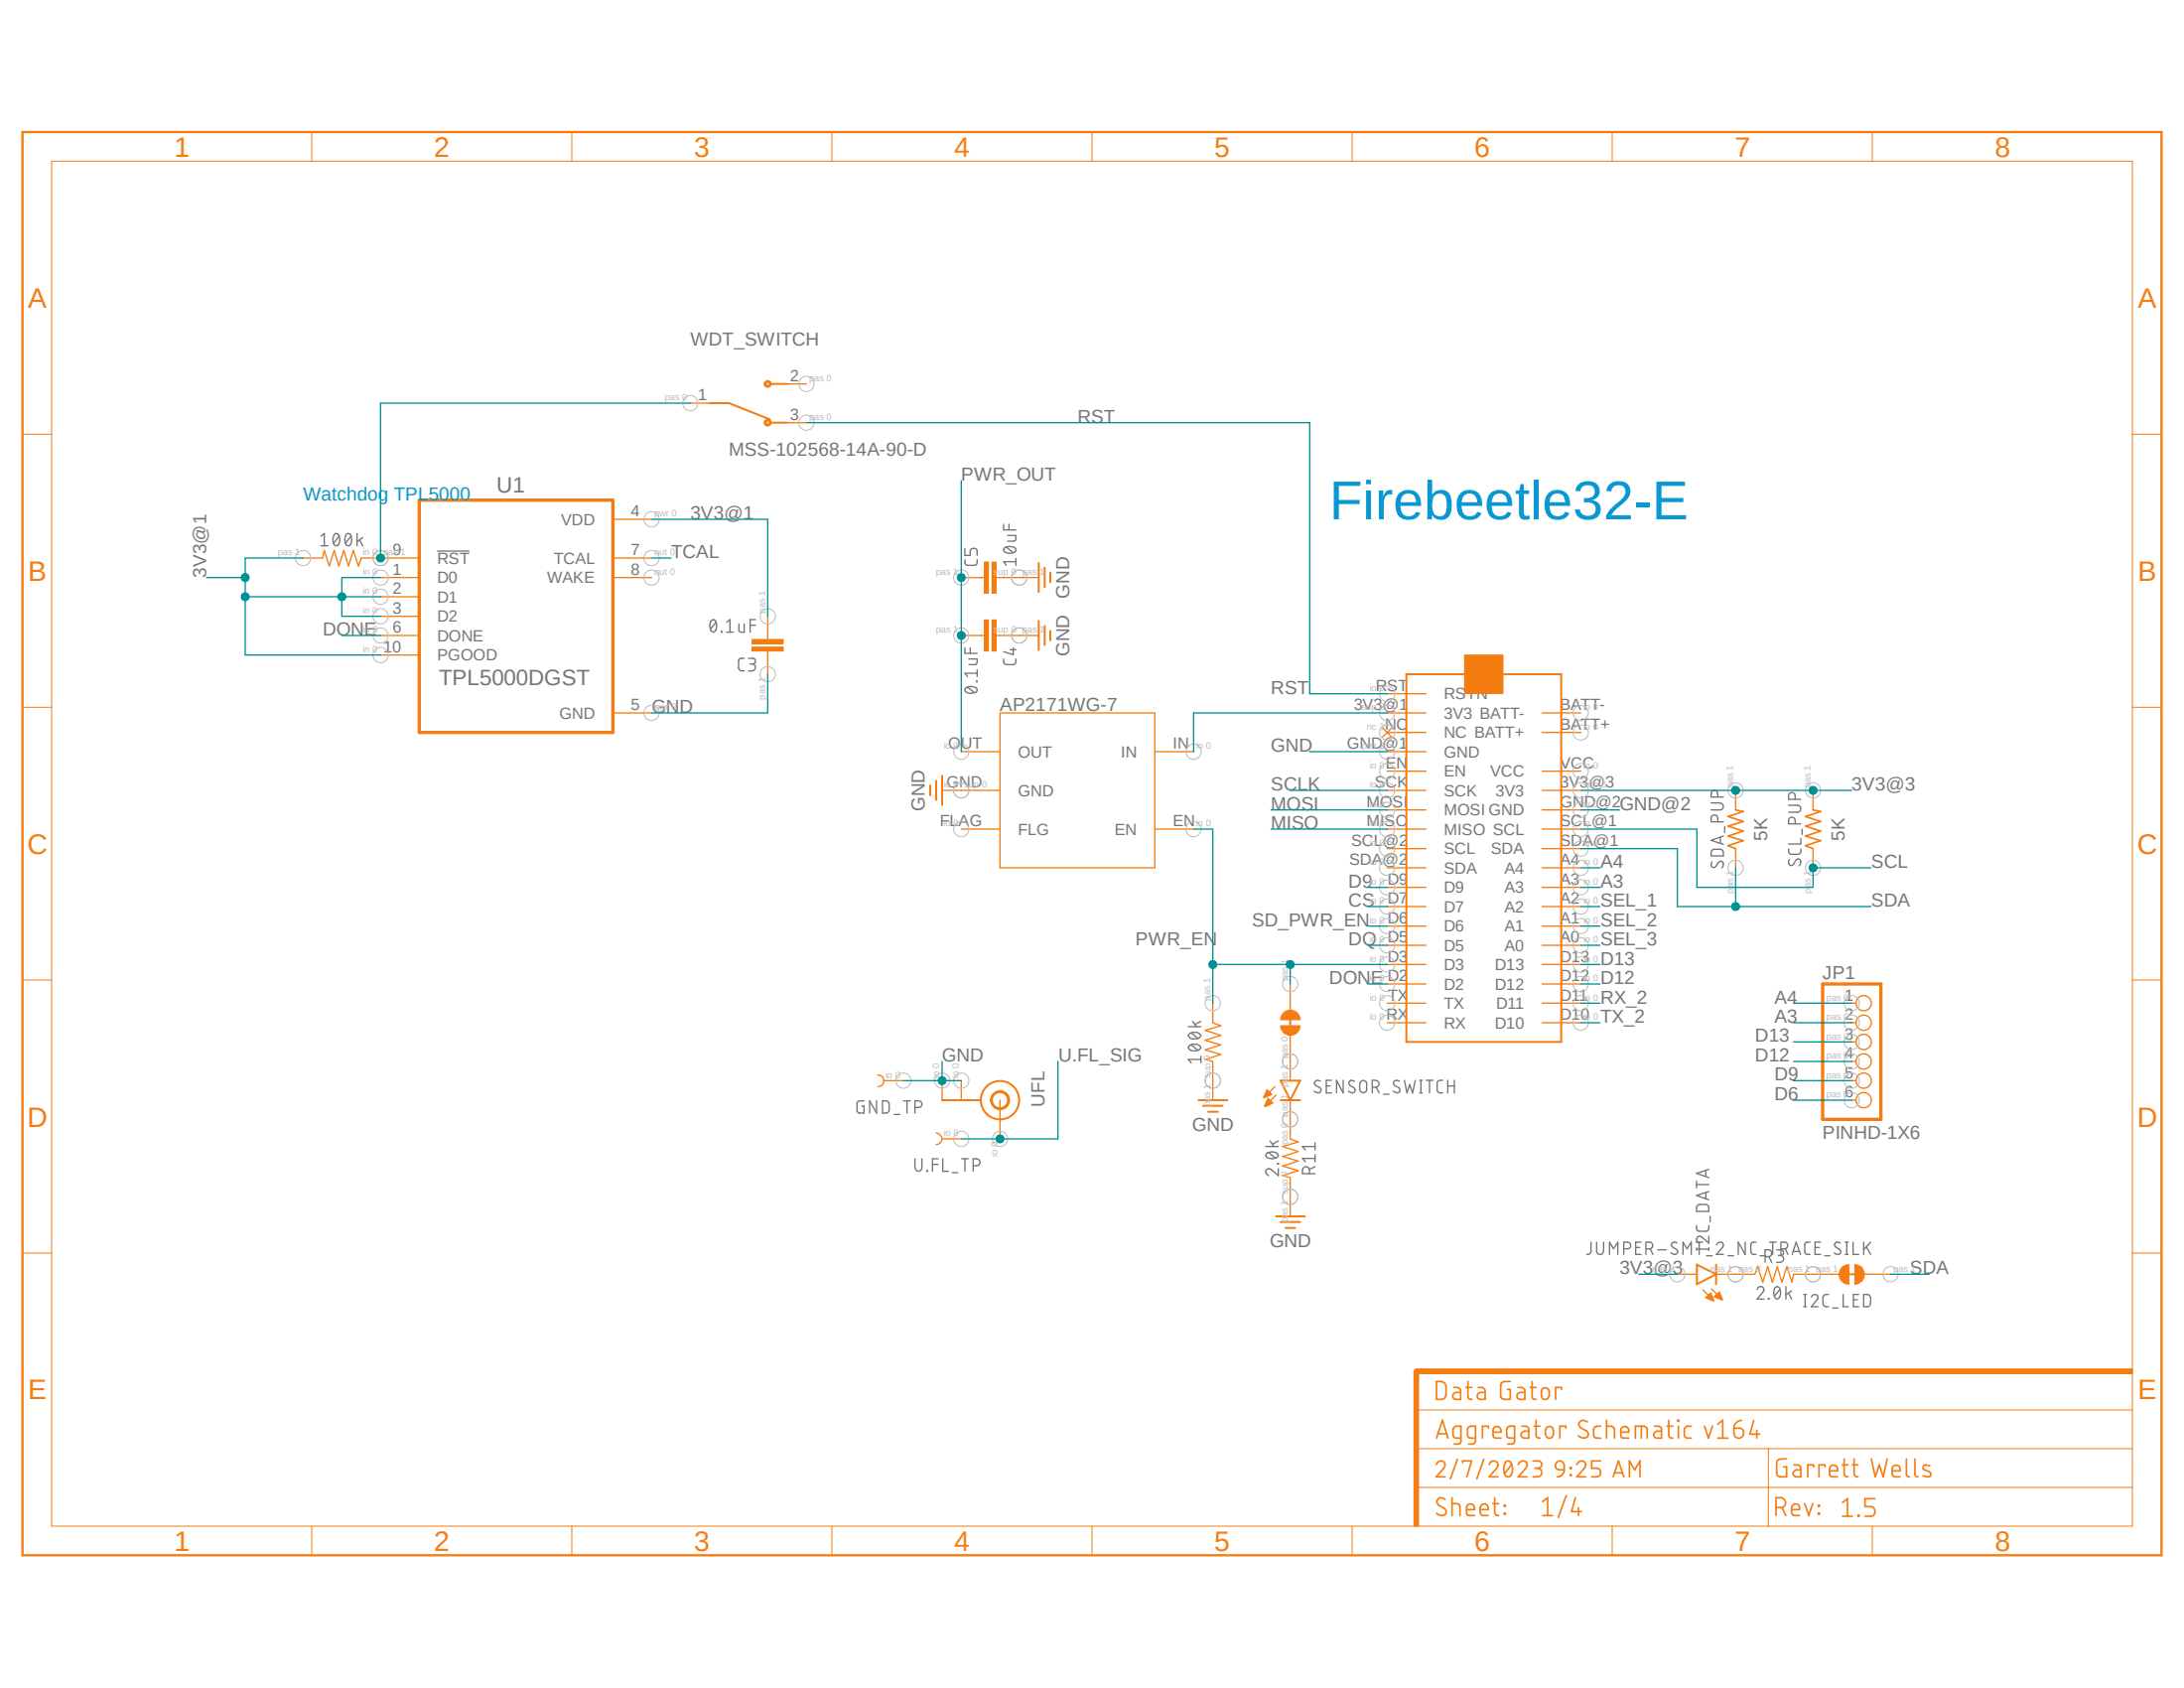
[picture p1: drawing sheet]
<svg xmlns="http://www.w3.org/2000/svg" width="279mm" height="216mm" viewBox="0 0 279 216" stroke-linecap="round" stroke-linejoin="round" font-family="sans-serif">
<path d="M2.5 16.6l274.4 182.7M276.9 16.6l-274.4 182.7" fill="none" stroke="#fff" stroke-width=".13"/>
<g fill="none" stroke="#757575" stroke-width=".17">
<path d="M41.1 68.6l.4-.4v1.6M41.1 69.8h.9M42.8 68.3l.2-.1a.65 .65 0 0 1 .5 .8 .56 .56 0 0 1-.7 .8 1.21 1.21 0 0 1 0-1.5zM43.4 68.6l-.7 .9M44.4 68.3l.1-.1a.65 .65 0 0 1 .5 .8 .56 .56 0 0 1-.6 .8 1.21 1.21 0 0 1 0-1.5zM44.9 68.6l-.7 .9M45.7 68.2v1.6M46 69.1l.4 .7M46.4 68.7l-.7 .6M55.9 70.5h4.2M91.1 79.3l.2-.1a.98 .98 0 0 1 0 1.7 .98 .98 0 0 1-.2-1.6zM91.6 79.6l-.7 .9"/>
<path d="M93 79.6l.4-.4v1.7M94.5 79.8v.9l.3 .2h.4v-1.1M96 80h.6M96.6 79.2h-.6v1.7M123.4 71.6l.1 .5 .3 .2h1l.2-.2v-.5M123.4 70.1v.9h.7v-.5a.46 .46 0 0 1 .5-.4 .46 .46 0 0 1 .4 .4v.5M128.4 67.1v.7h1.6M128.4 70.1a1.21 1.21 0 0 1 1.5 0l.1 .2a.65 .65 0 0 1-.8 .5 .56 .56 0 0 1-.8-.7zM128.7 70l.9 .7M128.9 68.5h1.1v.5l-.2 .2h-.9M129.1 67.1v.7M130 71.8h-1.6l.3 .5"/>
<path d="M130 71.4v.9M92.3 80.8l.1 .1zM93 80.9h.8M95.2 84.2h-.5l-.2 .3v1.1l.4 .2h.3M95.8 84.2h.7a.37 .37 0 0 1 .1 .4 .37 .37 0 0 1-.3 .3h-.3M96.2 84.9a.45 .45 0 0 1 .4 .5 .45 .45 0 0 1-.4 .4h-.4M123.4 82.8v.8h1.6M123.5 88.1a1.21 1.21 0 0 1 1.5 0v.1a.65 .65 0 0 1-.8 .5 .56 .56 0 0 1-.7-.6zM123.8 87.9l.9 .7M124 84.3h1v.4l-.1 .3h-.9M124.1 82.8v.8M124.9 87.1l.1 .1z"/>
<path d="M125 85.7v.8M125 86.1h-1.6l.4 .4M128.4 84.3v.5l.3 .2h1.1l.1-.2 .1-.5M129.2 83.1h.8M129.6 82.8v.9l-1.2-.3M218.9 102.7h1.1a.45 .45 0 0 1 .5 .4 .45 .45 0 0 1-.5 .5h-1.1M219 110.2a.38 .38 0 0 0 0 .6 .38 .38 0 0 0 .5 0l.3-.5a.34 .34 0 0 1 .4-.1 .34 .34 0 0 1 .3 .3l-.1 .3-.1 .2M219.1 108.7a1.26 1.26 0 0 1 1.3 .1l.1 .7h-1.6v-.7zM219.8 105.1v-.5a.42 .42 0 0 0-.5-.4 .42 .42 0 0 0-.4 .4v.5h1.6M219.8 101.9v-.4a.42 .42 0 0 0-.5-.4 .42 .42 0 0 0-.4 .4v.4h1.6M220.1 107.1v.8M220.5 106.9l-1.6 .6 1.6 .5"/>
<path d="M220.6 105.7v.8M228.8 108.6l.1 .5 .3 .2 1-.1 .1-.1 .1-.5M228.8 103h1.4a.46 .46 0 0 1 .2 .5 .46 .46 0 0 1-.4 .4h-1.2M228.9 109.9a.45 .45 0 0 0 .3 .8l.2-.2 .3-.5a.34 .34 0 0 1 .4-.1 .34 .34 0 0 1 .3 .3l-.1 .3-.1 .2M229.7 105.4v-.5a.42 .42 0 0 0-.5-.4 .42 .42 0 0 0-.4 .4v.5h1.6M229.7 102.2v-.4a.44 .44 0 0 0-.3-.4 .44 .44 0 0 0-.5 .2l-.1 .6h1.6M230.4 107.2v.7h-1.6M230.5 106v.7M152 131.3h1.6M152.2 133.7a.96 .96 0 0 1 1.4 .3 .98 .98 0 0 1-1.6 0zM152.2 132.2a.96 .96 0 0 1 1.4 .3 .98 .98 0 0 1-1.6 0zM152.4 133.6l.8 .7"/>
<path d="M152.4 132.1l.8 .7M152.6 130.6l.5 .7M153.6 135.5h-1.6l.4 .4M153.6 135.1v.8M153.6 130.6l-.7 .4M168.9 138.3a.4 .4 0 0 0-.5-.1 .4 .4 0 0 0-.2 .5l.6 .4a.37 .37 0 0 1 .2 .4 .37 .37 0 0 1-.3 .3l-.6-.2M169.7 138.9h.5M170.3 138.2h-.6v1.6h.6M171.8 138.2v1.6l-.8-1.6v1.6M173.3 138.3a.4 .4 0 0 0-.6-.1 .4 .4 0 0 0-.1 .5l.6 .4a.37 .37 0 0 1 .1 .4 .37 .37 0 0 1-.3 .3l-.5-.2M174 138.4a.43 .43 0 0 1 .5-.2 .43 .43 0 0 1 .3 .4v.7a.44 .44 0 0 1-.3 .4 .44 .44 0 0 1-.5-.1l-.1-.3zM175.6 139.1h.4a.44 .44 0 0 0 .4-.7l-.4-.2h-.4v1.6"/>
<path d="M176.1 139.1l.3 .7M177 140h.7M179 138.3a.42 .42 0 0 0-.5-.1 .42 .42 0 0 0-.2 .5l.6 .4a.37 .37 0 0 1 .2 .4 .37 .37 0 0 1-.3 .3l-.6-.2M179.7 138.2l.3 1.6 .3-1.1 .4 1.1 .4-1.6M181.6 139.8h.3M181.6 138.2h.3M181.8 138.2v1.6M182.5 138.2h.8M182.9 138.2v1.6M184.6 138.2h-.5l-.2 .1v.3v1l.3 .2h.4M185.2 138.9h.9M185.2 138.2v1.6"/>
<path d="M186.1 138.2v1.6M110.5 140.8h-.5l-.3 .2-.1 1 .2 .3 .7 .1v-.9h-.3M112.1 140.8v1.6l-.8-1.6v1.6M112.9 140.8h.6a1.26 1.26 0 0 1 .2 1.4l-.2 .1-.6 .1zM114.4 142.5h.7M115.6 140.8h.9M116 140.8v1.6M117.1 148.2v1.2a.45 .45 0 0 0 .3 .4 .45 .45 0 0 0 .5-.2v-1.4M117.1 141.6h.4a.42 .42 0 0 0 .4-.4 .42 .42 0 0 0-.4-.4h-.4v1.6M118.6 149.7l.1 .1zM119.3 148.9h.7M120 148.2h-.7v1.6"/>
<path d="M120.6 148.2v1.6h.7M121.8 150h.7M123 148.2h.9M123.4 148.2v1.6M124.5 149.1h.4a.44 .44 0 0 0 .5-.3 .44 .44 0 0 0-.2-.5l-.7-.1v1.6M161.9 146.6h1.6M162 147.6a1.15 1.15 0 0 1 1.4 0l.1 .2a.98 .98 0 0 1-1.6 0zM162.3 147.4l.9 .7M162.5 145.9l.5 .7M163.4 148.8l.1 .1zM163.5 149.5v.9l-.9-.8a.45 .45 0 0 0-.7 .1 .45 .45 0 0 0 .4 .7M163.5 145.9l-.7 .4"/>
<path d="M167.5 150.1v-.5a.45 .45 0 0 0-.4-.4 .45 .45 0 0 0-.5 .4v.5h1.6M168.2 146.6h-1.6l.4 .5M168.2 149.2l-.7 .4M168.2 148.2h-1.6l.4 .4M168.2 146.2v.9M168.2 147.7v.9M203.5 158.9v1.2a.44 .44 0 0 1-.5 .3M204.3 158.9v1.3a.46 .46 0 0 0 .5 .2 .46 .46 0 0 0 .3-.4v-1.1M207.7 159.7h.5a.42 .42 0 0 0 .4-.4 .42 .42 0 0 0-.4-.4h-.5v1.5M209.3 159.6h.5M209.9 158.9h-.6v1.5h.6M210.6 159.7h.4a.44 .44 0 0 0 .4-.3 .44 .44 0 0 0-.2-.5h-.6v1.5"/>
<path d="M211.1 159.7l.4 .7M212.1 159.9h1M214.5 159a.39 .39 0 0 0-.5-.1 .39 .39 0 0 0-.1 .5l.6 .4a.34 .34 0 0 1 .1 .4 .34 .34 0 0 1-.3 .2h-.3l-.3-.2M217 158.9h.8M217 156.8l.1 .5 .3 .2 1-.1 .2-.1v-.5M217 159.8h1.6M217 151v.9M217 159.6v.3M217 151.5h1.6M217.1 154.3a1.26 1.26 0 0 1 1.3-.2l.2 .2v.6h-1.6zM217.4 158.9v1.5M218.2 149.7v.8"/>
<path d="M218.2 152.5v.8M218.6 158.1v.9l-.9-.8a.43 .43 0 0 0-.7 .2 .43 .43 0 0 0 .4 .6M218.6 159.6v.3M218.6 152.4l-1.6 .5 1.6 .6M218.6 149.6l-1.6 .5 1.6 .5M218.8 155.6v.7M219.6 159.2a.44 .44 0 0 1 .5-.3 .44 .44 0 0 1 .3 .5l-.8 1h.9M223.3 158.9v1.5l-.9-1.5v1.5M224.7 158.9h-.5l-.2 .3v1.1l.2 .1h.5M226.4 158.9h.8M226.8 158.9v1.5M227.3 159.9h.7a.37 .37 0 0 1 .2 .4 .37 .37 0 0 1-.4 .3h-.3"/>
<path d="M227.8 159.7h.5a.44 .44 0 0 0 .4-.3 .44 .44 0 0 0-.2-.5h-.7v1.5M228.4 159.7l.3 .7M231.6 158.9h-.5l-.2 .3v1.1l.2 .1h.5M232.2 159.6h.5M232.9 158.9h-.7v1.5h.7M235.4 159a.38 .38 0 0 0-.6-.1 .38 .38 0 0 0 .1 .6l.4 .3a.34 .34 0 0 1 .2 .4 .34 .34 0 0 1-.3 .2h-.3l-.2-.2M236.1 158.9h.3M236.3 158.9v1.5M237.1 158.9v1.5h.7M238.4 158.9v1.5M238.8 159.5l.5 .9M239.3 158.9l-.9 1"/>
<path d="M205.9 160.4v-1.5l.5 .8 .6-.8v1.5M215.3 160.4v-1.5l.5 .8 .6-.8v1.5M218.3 160.6h.7M221.1 160.6h.7M224.8 164.9a.43 .43 0 0 1 .6-.3 .43 .43 0 0 1 .1 .7l-.7 .9h.9M225.2 160.6h.7M225.8 160.7h.6a.43 .43 0 0 0 .2-.5 .43 .43 0 0 0-.4-.3h-.4v1.6M226.2 166.1l.1 .1zM226.3 160.7l.4 .8M227 164.8l.4-.3a.98 .98 0 0 1 0 1.7 1.01 1.01 0 0 1-.4-1.4zM227.7 164.9l-.7 .9M227.8 160.6a.45 .45 0 0 1 .4 .4 .45 .45 0 0 1-.4 .5h-.5"/>
<path d="M228.5 164.5v1.7M228.8 165.4l.4 .8M229.2 165.1l-.7 .5M229.3 160.4l.5-1.5 .5 1.5M229.4 160.1h.8M230.8 167.1h.3M230.8 165.6h.3M230.9 165.6v1.5M231.7 165.9a.42 .42 0 0 1 .6-.3 .42 .42 0 0 1 .2 .6l-.8 .9h.9M233.4 160.6h.7M233.9 165.6h-.5l-.2 .3v.9l.1 .2 .1 .1h.5M234.4 167.3h.8"/>
<path d="M235.8 165.6v1.5h.7M236.1 160.4h.3M237.1 166.2h.5M237.8 165.6h-.7v1.5h.7M238.4 165.6h.7l.1 .2 .1 .2v.7l-.2 .4h-.7z"/>
</g>
<path d="M120.5 140.7h5" fill="none" stroke="#f57c10" stroke-width=".25"/>
<path d="M127 139.9a1.24 1.24 0 0 1 2 .2 1.24 1.24 0 0 1-.7 1.8 1.24 1.24 0 0 1-1.6-1.2h.3a.99 .99 0 0 1 1.2-.9 .99 .99 0 0 1 .6 1.5 .99 .99 0 0 1-1.6 .1l-.2-.3v-.4h-.3l.1-.4z" fill-rule="evenodd" fill="#f57c10"/>
<path d="M127 139.9a1.24 1.24 0 0 1 2 .2 1.24 1.24 0 0 1-.7 1.8 1.24 1.24 0 0 1-1.6-1.2h.3a.99 .99 0 0 1 1.2-.9 .99 .99 0 0 1 .6 1.5 .99 .99 0 0 1-1.6 .1l-.2-.3v-.4h-.3l.1-.4z" fill="none" stroke="#f57c10" stroke-width=".13"/>
<circle cx="127.9" cy="140.7" r="2.46" fill="none" stroke="#f57c10" stroke-width=".25"/>
<g fill="none" stroke="#f57c10" stroke-width=".17">
<path d="M38.8 71.4h2.5l.2-1 .6 2 .7-2 .5 2 .7-2 .6 2 .6-2 .6 2 .4-1h7.4M48.7 73.9h4.9M48.7 76.3h4.9M48.7 78.8h4.9M78.4 71.4h5M78.4 73.9h5M78.4 66.4h5M48.7 81.3h4.9M48.7 83.8h4.9M78.4 91.2h5M222 101.1v2.5M222 108.5v2.5"/>
<path d="M231.9 101.1v2.5M231.9 108.5v2.5M120.5 138.2v2.5M123 138.2v2.5M127.9 140.7v5M222 163h2.5l.4-1 .6 2 .6-2 .6 2 .7-2 .6 2 .6-2 .6 2 .2-1h2.5"/>
</g>
<path d="M53.6 64h24.8v29.7h-24.8z" fill="none" stroke="#f57c10" stroke-width=".42"/>
<path d="M222 103.6l1 .2-1.9 .6 1.9 .7-1.9 .6 1.9 .6-1.9 .6 1.9 .6-1.9 .7 .9 .3M231.9 103.6l1 .2-1.9 .6 1.9 .7-1.9 .6 1.9 .6-1.9 .6 1.9 .6-1.9 .7 .9 .3" fill="none" stroke="#f57c10" stroke-width=".21"/>
<path d="M235.3 163h1.2v1.3a1.23 1.23 0 0 1-1.2-1.3z" fill-rule="evenodd" fill="#f57c10"/>
<path d="M235.3 163h1.2v1.3a1.23 1.23 0 0 1-1.2-1.3z" fill="none" stroke="#f57c10" stroke-width=".13"/>
<path d="M235.6 162.1l.4-.2 .5-.1v1.2h-1.2l.1-.6z" fill-rule="evenodd" fill="#f57c10"/>
<path d="M235.6 162.1l.4-.2 .5-.1v1.2h-1.2l.1-.6z" fill="none" stroke="#f57c10" stroke-width=".13"/>
<path d="M237.3 161.8a1.25 1.25 0 0 1 1.2 1.2 1.25 1.25 0 0 1-1.2 1.3z" fill-rule="evenodd" fill="#f57c10"/>
<path d="M237.3 161.8a1.25 1.25 0 0 1 1.2 1.2 1.25 1.25 0 0 1-1.2 1.3z" fill="none" stroke="#f57c10" stroke-width=".13"/>
<g fill="none" stroke="#f57c10" stroke-width=".17">
<path d="M176.9 93.1l1.2 1.2M177.5 88.7h4.9M177.5 91.2h4.9M177.5 93.7h4.9M177.5 96.1h4.9M177.5 98.6h4.9M178.1 93.1l-1.2 1.2M197.3 98.6h4.9M177.5 101.1h4.9M177.5 103.6h4.9M177.5 106h4.9M177.5 108.5h4.9"/>
<path d="M177.5 111h4.9M177.5 113.5h4.9M177.5 116h4.9M177.5 118.4h4.9M197.3 101.1h4.9M197.3 103.6h4.9M197.3 106h4.9M197.3 108.5h4.9M197.3 111h4.9M197.3 113.5h4.9M197.3 116h4.9M197.3 118.4h4.9"/>
<path d="M177.5 120.9h4.9M177.5 123.4h4.9M177.5 125.9h4.9M177.5 128.3h4.9M177.5 130.8h4.9M197.3 120.9h4.9M197.3 123.4h4.9M197.3 125.9h4.9M197.3 128.3h4.9M197.3 130.8h4.9M231.9 163h3.4M238.5 163h3.4"/>
</g>
<path d="M179.9 86.2h19.8v47.1h-19.8zM235.9 163h1.8" fill="none" stroke="#f57c10" stroke-width=".25"/>
<path d="M187.4 83.8h4.9v4.9h-4.9z" fill-rule="evenodd" fill="#f57c10"/>
<path d="M187.4 83.8h4.9v4.9h-4.9z" fill="none" stroke="#f57c10" stroke-width=".13"/>
<path d="M197.3 91.2h4.9M197.3 93.7h4.9" fill="none" stroke="#f57c10" stroke-width=".17"/>
<path d="M93.3 51.6l5.2 2" fill="none" stroke="#f57c10" stroke-width=".25"/>
<path d="M97.8 48.9l.3-.2h.2l.3 .2 .1 .2-.1 .3-.3 .1h-.2l-.3-.1-.1-.3h.3l.2-.2 .2 .1v.2l-.2 .1-.2-.2h-.3z" fill-rule="evenodd" fill="#f57c10"/>
<path d="M97.8 48.9l.3-.2h.2l.3 .2 .1 .2-.1 .3-.3 .1h-.2l-.3-.1-.1-.3h.3l.2-.2 .2 .1v.2l-.2 .1-.2-.2h-.3z" fill="none" stroke="#f57c10" stroke-width=".13"/>
<path d="M97.8 53.8l.3-.2h.2l.3 .2 .1 .3-.1 .2-.3 .2h-.2l-.3-.2-.1-.2h.3l.2-.3 .2 .1v.2l-.2 .1-.2-.1h-.3z" fill-rule="evenodd" fill="#f57c10"/>
<path d="M97.8 53.8l.3-.2h.2l.3 .2 .1 .3-.1 .2-.3 .2h-.2l-.3-.2-.1-.2h.3l.2-.3 .2 .1v.2l-.2 .1-.2-.1h-.3z" fill="none" stroke="#f57c10" stroke-width=".13"/>
<path d="M90.8 51.6h2.5M98.6 54.1h2.1M98.6 49.1h2.1" fill="none" stroke="#f57c10" stroke-width=".25"/>
<path d="M88.3 51.6h2.5M100.7 54.1h2.5M100.7 49.1h2.5M98.2 81.3v.5M98.2 83.3v.5" fill="none" stroke="#f57c10" stroke-width=".17"/>
<path d="M96.2 81.8h4v.5h-4z" fill-rule="evenodd" fill="#f57c10"/>
<path d="M96.2 81.8h4v.5h-4z" fill="none" stroke="#f57c10" stroke-width=".13"/>
<path d="M96.2 82.8h4v.5h-4z" fill-rule="evenodd" fill="#f57c10"/>
<path d="M96.2 82.8h4v.5h-4z" fill="none" stroke="#f57c10" stroke-width=".13"/>
<path d="M98.2 78.8v2.5M98.2 83.8v2.4M123 96.1h4.9M125.5 81.3h.4M127.4 81.3h.5M127.9 91.2h19.8v19.8h-19.8zM147.7 96.1h5M120.5 101.1h7.4M123 106h4.9M147.7 106h5M155.2 128.3v2.5l1 .4-2 .6 2 .6-2 .7 2 .5-2 .7 2 .6-2 .6 1 .3v4.9" fill="none" stroke="#f57c10" stroke-width=".17"/>
<path d="M119.8 99.9v2.4M120.5 99.2v3.8M119 100.5v1.2M153.3 140.7h3.7M153.9 141.4h2.5M154.6 142.2h1.2" fill="none" stroke="#f57c10" stroke-width=".25"/>
<path d="M125.9 79.3h.5v4h-.5z" fill-rule="evenodd" fill="#f57c10"/>
<path d="M125.9 79.3h.5v4h-.5z" fill="none" stroke="#f57c10" stroke-width=".13"/>
<path d="M126.9 79.3h.5v4h-.5z" fill-rule="evenodd" fill="#f57c10"/>
<path d="M126.9 79.3h.5v4h-.5z" fill="none" stroke="#f57c10" stroke-width=".13"/>
<path d="M125.5 73.9h.4M127.4 73.9h.5M123 81.3h2.5M127.9 81.3h2.5" fill="none" stroke="#f57c10" stroke-width=".17"/>
<path d="M126.9 71.9h.5v4h-.5z" fill-rule="evenodd" fill="#f57c10"/>
<path d="M126.9 71.9h.5v4h-.5z" fill="none" stroke="#f57c10" stroke-width=".13"/>
<path d="M125.9 71.9h.5v4h-.5z" fill-rule="evenodd" fill="#f57c10"/>
<path d="M125.9 71.9h.5v4h-.5z" fill="none" stroke="#f57c10" stroke-width=".13"/>
<path d="M123 73.9h2.5M127.9 73.9h5M130.4 81.3h2.5M163.1 139l-1.3 1.3M165.1 135.8v2.4M163.2 140.1l-1.4 1.3M165.1 140.7v2.5" fill="none" stroke="#f57c10" stroke-width=".17"/>
<path d="M132.9 72v3.7M132.9 79.4v3.7M133.6 72.6v2.5M134.4 73.2v1.3M133.6 80.1v2.4M134.4 80.7v1.2M163.8 138.2h2.5l-1.2 2.5zM163.8 140.7h2.5" fill="none" stroke="#f57c10" stroke-width=".25"/>
<path d="M162.1 139.4l.6 .6-1 .4h-.1z" fill-rule="evenodd" fill="#f57c10"/>
<path d="M162.1 139.4l.6 .6-1 .4h-.1z" fill="none" stroke="#f57c10" stroke-width=".13"/>
<path d="M162.2 140.5l.7 .6-1.1 .5v-.1z" fill-rule="evenodd" fill="#f57c10"/>
<path d="M162.2 140.5l.7 .6-1.1 .5v-.1z" fill="none" stroke="#f57c10" stroke-width=".13"/>
<path d="M165.1 143.2v2.5l1 .3-2 .6 2 .7-2 .6 2 .6-2 .6 2 .6-2 .7 1 .2v5M214.6 163h2.5M217.8 165l1.4 1.3M218.9 164.8l1.4 1.4M219.5 163h2.5" fill="none" stroke="#f57c10" stroke-width=".17"/>
<path d="M163.2 155.6h3.7M163.8 156.3h2.5M164.5 157.1h1.2M217.1 161.8l2.4 1.2-2.4 1.3zM219.5 161.8v2.5" fill="none" stroke="#f57c10" stroke-width=".25"/>
<path d="M218.2 166l.7-.6 .4 1h-.1z" fill-rule="evenodd" fill="#f57c10"/>
<path d="M218.2 166l.7-.6 .4 1h-.1z" fill="none" stroke="#f57c10" stroke-width=".13"/>
<path d="M219.3 165.9l.7-.7 .4 1-.1 .1z" fill-rule="evenodd" fill="#f57c10"/>
<path d="M219.3 165.9l.7-.7 .4 1-.1 .1z" fill="none" stroke="#f57c10" stroke-width=".13"/>
<g fill="none" stroke="#f57c10" stroke-width=".17">
<path d="M112.3 137.5a.74 .74 0 0 1 .8 .7 .74 .74 0 0 1-.8 .8M113.1 138.2h2.5M236.9 138.2h.5M236.9 128.3h.5M236.9 130.8h.5M236.9 133.3h.5M236.9 135.8h.5M119.8 144.9a.74 .74 0 0 1 .7 .7 .74 .74 0 0 1-.7 .8M120.5 145.7h2.5M236.9 140.7h.5"/>
<circle cx="238.4" cy="133.3" r=".98"/>
<circle cx="238.4" cy="128.3" r=".98"/>
<circle cx="238.4" cy="135.8" r=".98"/>
<circle cx="238.4" cy="130.8" r=".98"/>
<circle cx="238.4" cy="138.2" r=".98"/>
<circle cx="238.4" cy="140.7" r=".98"/>
</g>
<path d="M233.2 125.9h7.4v17.3h-7.4z" fill="none" stroke="#f57c10" stroke-width=".42"/>
<g fill="none" stroke="#f57c10" stroke-width=".21">
<path d="M183.8 176.7h.6a.65 .65 0 0 1 .6 .6v1.1a.58 .58 0 0 1-.6 .6h-.6zM186 177.5h.5l.3 .2 .1 .1v1.2h-.6a.45 .45 0 0 1-.5-.5 .45 .45 0 0 1 .5-.4h.6M187.5 177.5h.8M187.8 176.7v1.9a.38 .38 0 0 0 .5 .4M189.1 177.5h.5l.4 .3v1.2h-.6a.45 .45 0 0 1-.4-.5 .45 .45 0 0 1 .4-.4h.6M193.2 176.7h-.8l-.4 .3v1.5a.44 .44 0 0 0 .4 .5h.8v-1.3h-.4M194.2 177.5h.5l.3 .2 .1 .1v1.2h-.6a.45 .45 0 0 1-.4-.5 .45 .45 0 0 1 .4-.4h.6M195.7 177.5h.8M196 176.7v1.9a.38 .38 0 0 0 .5 .4M197.4 177.6a.54 .54 0 0 1 .8 .4v.5a.51 .51 0 0 1-.5 .5 .51 .51 0 0 1-.5-.5v-.5zM199.8 177.7v-.2h-.8v1.5M183.7 187.3a.57 .57 0 0 1 .8-.4 .57 .57 0 0 1 .2 .9l-1 1.1h1.2"/>
<path d="M183.8 183.9l.7-2.2 .8 2.2M183.9 183.4h1.2M186.4 186.6l-.9 2.5M186.9 183.9h-.6l-.3-.1-.1-.2v-.8l.4-.4h.6v1.9l-.2 .4h-.7M187.1 187.1v-.2h1.2l-.6 2M188.8 183.9h-.9a1.31 1.31 0 0 1-.1-1.3l.3-.2h.7v1.9l-.2 .4h-.7M189.8 186.6l-.9 2.5M190.4 182.7v-.3h-.7v1.5M190.5 187.3a.56 .56 0 0 1 .8-.4 .56 .56 0 0 1 .2 .9l-1 1.1h1.1M191 183.2h1a.53 .53 0 0 0-.3-.7 .53 .53 0 0 0-.7 .4v.7l.2 .3h.8M192.6 187a.43 .43 0 0 1 .7 .2 1.44 1.44 0 0 1-.2 1.7 .39 .39 0 0 1-.6-.3 1.73 1.73 0 0 1 .1-1.6zM193.4 187.3l-.9 1.2"/>
<path d="M193.8 183.9h-.7l-.3-.1-.1-1 .1-.2 .3-.2h.7v1.9l-.2 .4h-.7M194.2 187.3a.57 .57 0 0 1 .8-.4 .57 .57 0 0 1 .2 .9l-1 1.1h1.2M194.7 182.4l.7 .1 .2 .3v1.1h-.6a.45 .45 0 0 1-.4-.4 .45 .45 0 0 1 .4-.5h.6M196.1 186.9h.7a.47 .47 0 0 1 .5 .4 .47 .47 0 0 1-.5 .5h-.5M196.3 182.4h.7M196.5 181.7v1.9a.42 .42 0 0 0 .5 .3M196.7 187.8a.55 .55 0 0 1 .5 .5 .55 .55 0 0 1-.5 .6h-.6M197.4 192.1l.6-.5v2.2M197.4 193.8h1.2M197.9 182.5a.5 .5 0 0 1 .8 .4v.5a.51 .51 0 0 1-.5 .6 .51 .51 0 0 1-.5-.6v-.5zM199.2 187a.53 .53 0 0 1 .6-.1 .53 .53 0 0 1 .3 .5v.6h-.7a.55 .55 0 0 1-.4-.4 .55 .55 0 0 1 .2-.6zM200.1 188a.87 .87 0 0 1-.9 .9"/>
<path d="M200.3 182.7v-.3h-.7v1.5M200.4 191.3l-1.1 2.8M200.9 187.7h.1v.1h-.1zM200.9 188.6h.1v.1h-.1zM201.5 191.6l-.5 1.7h1.3M201.7 187.3a.57 .57 0 0 1 .8-.4 .57 .57 0 0 1 .2 .9l-1 1.1h1.2M201.9 192.8v1M203.1 181.9a.65 .65 0 0 0-1.1 .1v.2l.2 .4 .7 .4a.52 .52 0 0 1 .2 .7 .52 .52 0 0 1-.7 .2l-.5-.3M204.8 182.4h-.5l-.4 .2v.2v1l.4 .1h.5M204.8 186.9h-1.2v.9h.7a.56 .56 0 0 1 .5 .5 .56 .56 0 0 1-.5 .6h-.7M205.5 182.4h.7l.3 .2v.2v1.1M205.5 181.7v2.2"/>
<path d="M206.4 188.9l.7-2 .6 2M206.5 188.4h1.1M207.3 183.2h1.1a.53 .53 0 0 0-.4-.7 .53 .53 0 0 0-.7 .4v.7l.2 .3h.9M208.4 188.9v-2l.7 1.1 .7-1.1v2M209.2 183.9v-1.5h1.2l.3 .2v.2v1.1M210 182.4v1.5M211.7 182.4l.7 .1 .2 .3v1.1h-.6a.44 .44 0 0 1-.4-.3 .44 .44 0 0 1 .2-.5l.8-.1M213.2 182.4h.8M213.5 181.7v1.9a.38 .38 0 0 0 .5 .3M214.6 181.7h.2v.1h-.2zM214.7 182.4v1.5M216.4 182.4h-.5l-.4 .4v.8l.1 .2 .3 .1h.5"/>
<path d="M218.1 182.4l.5 1.5 .5-1.5M219.8 183.9h1.2M219.8 182.2l.6-.5v2.2M221.8 182.7h.8a.63 .63 0 0 1 .5 .7 .63 .63 0 0 1-.7 .5 .63 .63 0 0 1-.6-.6zM222.8 181.7a1.01 1.01 0 0 0-1 1M224.4 181.7l-.5 1.7h1.2M224.7 182.9v1M228.6 186.6h-.8l-.4 .3-.1 .2v1.3a.45 .45 0 0 0 .5 .5h.8v-1.3h-.4M229.5 187.4l.7 .1 .2 .2v1.2h-.6a.45 .45 0 0 1-.4-.5 .45 .45 0 0 1 .4-.4h.6M232 187.6v-.2h-.7v1.5M233.5 187.6v-.2h-.8v1.5M234.1 188.1h1a.53 .53 0 0 0-.4-.7 .53 .53 0 0 0-.6 .5v.8l.3 .2h.7"/>
<path d="M235.7 187.4h.7M235.7 192.2l.6-.5v2.2M235.7 193.9h1.3M235.9 186.6v1.9a.42 .42 0 0 0 .5 .4M237 187.4h.7M237.2 186.6v1.9a.42 .42 0 0 0 .5 .4M237.7 193.8h.1v.1h-.1zM239.4 186.6l.5 2.3 .5-1.5 .5 1.5 .5-2.3M239.9 191.7h-1.3v1h.8a.62 .62 0 0 1 .5 .6 .62 .62 0 0 1-.5 .6h-.8M242.1 188.1h1a.53 .53 0 0 0-.4-.7 .53 .53 0 0 0-.6 .5v.8l.3 .2h.7M243.9 186.6v1.9v.2l.4 .2M245 186.6v1.9v.2l.4 .2"/>
<path d="M246.9 187.5a.57 .57 0 0 0-.9 .1v.3l.8 .4a.34 .34 0 0 1 .2 .3 .34 .34 0 0 1-.3 .3l-.7-.1"/>
</g>
<path d="M180.9 175.4h.6v19.8h-.6z" fill-rule="evenodd" fill="#f57c10"/>
<path d="M180.9 175.4h.6v19.8h-.6z" fill="none" stroke="#f57c10" stroke-width=".13"/>
<path d="M181.2 175.1h91.6v.6h-91.6z" fill-rule="evenodd" fill="#f57c10"/>
<g fill="none" stroke="#f57c10" stroke-width=".13">
<path d="M39.9 16.9v3.7M73.2 16.9v3.7M106.4 16.9v3.7M139.7 16.9v3.7M173 16.9v3.7M206.2 16.9v3.7M239.5 16.9v3.7M6.6 20.6h266.2v174.6h-266.2zM2.9 55.5h3.7M272.8 55.5h3.7M2.9 90.5h3.7M272.8 90.5h3.7"/>
<path d="M2.9 125.3h3.7M272.8 125.3h3.7M2.9 160.3h3.7M181.2 175.1h91.6v.6h-91.6zM272.8 160.3h3.7M39.9 195.2v3.7M73.2 195.2v3.7M106.4 195.2v3.7M139.7 195.2v3.7M173 195.2v3.7M181.2 190.2h91.6M181.2 185.3h91.6"/>
<path d="M181.2 180.3h91.6M206.2 195.2v3.7M226.2 185.3v10M239.5 195.2v3.7"/>
</g>
<path d="M182.4 175.4h-1.2v1.2" fill="none" stroke="#f57c10" stroke-width=".64"/>
<g fill="none" stroke="#f57c10" stroke-width=".21">
<path d="M184.9 191.8a.61 .61 0 0 0-1 .1v.4l.2 .2 .6 .4a.49 .49 0 0 1 .3 .6 .49 .49 0 0 1-.5 .3l-.5-.1-.2-.2M185.8 192.3h.6l.3 .2 .1 1.3M185.8 191.6v2.2M187.6 193.1h1a.53 .53 0 0 0-.3-.7 .53 .53 0 0 0-.7 .4v.7l.2 .3h.8M189.4 193.1h1a.53 .53 0 0 0-.4-.7 .53 .53 0 0 0-.6 .4v.7l.2 .3h.8M191 192.3h.7M191.2 191.6v1.9a.42 .42 0 0 0 .5 .3M192.4 192.5h.2v.2h-.2zM192.4 193.5h.2v.2h-.2zM227.2 192.8h.6a.64 .64 0 0 0 .7-.6 .64 .64 0 0 0-.7-.6h-.6v2.2M228 192.8l.5 1M229.2 193.1h1a.53 .53 0 0 0-.4-.7 .53 .53 0 0 0-.6 .4v.7l.2 .3h.8"/>
<path d="M230.9 192.3l.5 1.5 .5-1.5M232.6 193.5h.1v.2h-.1zM232.6 192.5h.1v.2h-.1z"/>
</g>
<path d="M2.9 16.9h273.6v182h-273.6z" fill="none" stroke="#f57c10" stroke-width=".3"/>
<path d="M164.2 129.5l.3-.2 .6-.1v1.2h-1.3l.2-.5z" fill-rule="evenodd" fill="#f57c10"/>
<path d="M164.2 129.5l.3-.2 .6-.1v1.2h-1.3l.2-.5z" fill="none" stroke="#f57c10" stroke-width=".13"/>
<path d="M165.1 129.2a1.23 1.23 0 0 1 1.2 1.2h-1.2z" fill-rule="evenodd" fill="#f57c10"/>
<path d="M165.1 129.2a1.23 1.23 0 0 1 1.2 1.2h-1.2z" fill="none" stroke="#f57c10" stroke-width=".13"/>
<path d="M163.8 131.2h2.5a1.25 1.25 0 0 1-1.2 1.2 1.25 1.25 0 0 1-1.3-1.2z" fill-rule="evenodd" fill="#f57c10"/>
<path d="M163.8 131.2h2.5a1.25 1.25 0 0 1-1.2 1.2 1.25 1.25 0 0 1-1.3-1.2z" fill="none" stroke="#f57c10" stroke-width=".13"/>
<path d="M165.1 125.9v3.3M165.1 132.4v3.4" fill="none" stroke="#f57c10" stroke-width=".17"/>
<path d="M165.1 129.8v1.8" fill="none" stroke="#f57c10" stroke-width=".25"/>
<g fill="none" stroke="#bbb" stroke-width=".13">
<circle cx="88.3" cy="51.6" r=".98"/>
<circle cx="103.2" cy="49.1" r=".98"/>
<circle cx="103.2" cy="54.1" r=".98"/>
<circle cx="38.8" cy="71.4" r=".98"/>
<circle cx="48.7" cy="71.4" r=".98"/>
<circle cx="48.7" cy="73.9" r=".98"/>
<circle cx="48.7" cy="78.8" r=".98"/>
<circle cx="48.7" cy="76.3" r=".98"/>
<circle cx="83.4" cy="73.9" r=".98"/>
<circle cx="83.4" cy="71.4" r=".98"/>
<circle cx="83.4" cy="66.4" r=".98"/>
<circle cx="98.2" cy="78.8" r=".98"/>
<circle cx="123" cy="73.9" r=".98"/>
<circle cx="130.4" cy="73.9" r=".98"/>
<circle cx="48.7" cy="83.8" r=".98"/>
<circle cx="48.7" cy="81.3" r=".98"/>
<circle cx="83.4" cy="91.2" r=".98"/>
<circle cx="98.2" cy="86.2" r=".98"/>
<circle cx="123" cy="96.1" r=".98"/>
<circle cx="123" cy="81.3" r=".98"/>
<circle cx="130.4" cy="81.3" r=".98"/>
<circle cx="152.7" cy="96.1" r=".98"/>
<circle cx="177.5" cy="93.7" r=".98"/>
<circle cx="177.5" cy="91.2" r=".98"/>
<circle cx="177.5" cy="98.6" r=".98"/>
<circle cx="177.5" cy="88.7" r=".98"/>
<circle cx="177.5" cy="96.1" r=".98"/>
<circle cx="202.2" cy="93.7" r=".98"/>
<circle cx="202.2" cy="98.6" r=".98"/>
<circle cx="202.2" cy="91.2" r=".98"/>
<circle cx="123" cy="101.1" r=".98"/>
<circle cx="123" cy="106" r=".98"/>
<circle cx="152.7" cy="106" r=".98"/>
<circle cx="177.5" cy="103.6" r=".98"/>
<circle cx="177.5" cy="106" r=".98"/>
<circle cx="177.5" cy="108.5" r=".98"/>
<circle cx="177.5" cy="101.1" r=".98"/>
<circle cx="177.5" cy="116" r=".98"/>
<circle cx="177.5" cy="118.4" r=".98"/>
<circle cx="177.5" cy="111" r=".98"/>
<circle cx="177.5" cy="113.5" r=".98"/>
<circle cx="202.2" cy="111" r=".98"/>
<circle cx="202.2" cy="106" r=".98"/>
<circle cx="202.2" cy="116" r=".98"/>
<circle cx="202.2" cy="108.5" r=".98"/>
<circle cx="202.2" cy="118.4" r=".98"/>
<circle cx="202.2" cy="101.1" r=".98"/>
<circle cx="202.2" cy="113.5" r=".98"/>
<circle cx="202.2" cy="103.6" r=".98"/>
<circle cx="222" cy="101.1" r=".98"/>
<circle cx="222" cy="111" r=".98"/>
<circle cx="231.9" cy="101.1" r=".98"/>
<circle cx="231.9" cy="111" r=".98"/>
<circle cx="115.6" cy="138.2" r=".98"/>
<circle cx="120.5" cy="138.2" r=".98"/>
<circle cx="123" cy="138.2" r=".98"/>
<circle cx="155.1" cy="128.3" r=".98"/>
<circle cx="155.1" cy="138.2" r=".98"/>
<circle cx="165.1" cy="125.9" r=".98"/>
<circle cx="165.1" cy="135.8" r=".98"/>
<circle cx="177.5" cy="123.4" r=".98"/>
<circle cx="177.5" cy="120.9" r=".98"/>
<circle cx="177.5" cy="125.9" r=".98"/>
<circle cx="177.5" cy="130.8" r=".98"/>
<circle cx="177.5" cy="128.3" r=".98"/>
<circle cx="202.2" cy="130.8" r=".98"/>
<circle cx="202.2" cy="128.3" r=".98"/>
<circle cx="202.2" cy="123.4" r=".98"/>
<circle cx="202.2" cy="120.9" r=".98"/>
<circle cx="202.2" cy="125.9" r=".98"/>
<circle cx="236.9" cy="133.3" r=".98"/>
<circle cx="236.9" cy="138.2" r=".98"/>
<circle cx="236.9" cy="128.3" r=".98"/>
<circle cx="236.9" cy="135.8" r=".98"/>
<circle cx="236.9" cy="130.8" r=".98"/>
<circle cx="123" cy="145.7" r=".98"/>
<circle cx="127.9" cy="145.7" r=".98"/>
<circle cx="165.1" cy="143.2" r=".98"/>
<circle cx="165.1" cy="153.1" r=".98"/>
<circle cx="236.9" cy="140.7" r=".98"/>
<circle cx="214.6" cy="163" r=".98"/>
<circle cx="222" cy="163" r=".98"/>
<circle cx="231.9" cy="163" r=".98"/>
<circle cx="241.8" cy="163" r=".98"/>
</g>
<path d="M98.2 86.2v5h-14.8M167.6 96.1h9.9M120.5 135.8v2.4h2.5" fill="none" stroke="#009292" stroke-width=".17"/>
<circle cx="120.5" cy="138.2" r=".51" fill="#009292"/>
<circle cx="120.5" cy="138.2" r=".51" fill="none" stroke="#009292" stroke-width=".13"/>
<path d="M202.2 106h14.9v7.5h14.8v-2.5h7.5M115.6 138.2h4.9" fill="none" stroke="#009292" stroke-width=".17"/>
<circle cx="231.9" cy="111" r=".51" fill="#009292"/>
<circle cx="231.9" cy="111" r=".51" fill="none" stroke="#009292" stroke-width=".13"/>
<path d="M202.2 108.5h12.4v7.5h24.8M222 111v5" fill="none" stroke="#009292" stroke-width=".17"/>
<circle cx="222" cy="116" r=".51" fill="#009292"/>
<circle cx="222" cy="116" r=".51" fill="none" stroke="#009292" stroke-width=".13"/>
<path d="M202.2 101.1h34.7M202.2 125.9h2.5M229.4 135.8h7.5M209.6 163h5M241.9 163h4.9" fill="none" stroke="#009292" stroke-width=".17"/>
<circle cx="222" cy="101.1" r=".51" fill="#009292"/>
<circle cx="222" cy="101.1" r=".51" fill="none" stroke="#009292" stroke-width=".13"/>
<circle cx="231.9" cy="101.1" r=".51" fill="#009292"/>
<circle cx="231.9" cy="101.1" r=".51" fill="none" stroke="#009292" stroke-width=".13"/>
<path d="M31.4 76.3v7.5M43.7 76.3h5M48.7 73.9h-5v4.9h5M177.5 91.2h-24.8v4.9" fill="none" stroke="#009292" stroke-width=".17"/>
<circle cx="43.7" cy="76.3" r=".51" fill="#009292"/>
<circle cx="43.7" cy="76.3" r=".51" fill="none" stroke="#009292" stroke-width=".13"/>
<path d="M38.8 71.4h-7.4v4.9h12.3" fill="none" stroke="#009292" stroke-width=".17"/>
<circle cx="31.4" cy="73.9" r=".51" fill="#009292"/>
<circle cx="31.4" cy="73.9" r=".51" fill="none" stroke="#009292" stroke-width=".13"/>
<path d="M26.4 73.9h5" fill="none" stroke="#009292" stroke-width=".17"/>
<circle cx="31.4" cy="76.3" r=".51" fill="#009292"/>
<circle cx="31.4" cy="76.3" r=".51" fill="none" stroke="#009292" stroke-width=".13"/>
<g fill="none" stroke="#009292" stroke-width=".17">
<path d="M88.3 51.6h-39.6v19.8M103.2 54.1h64.4v34.6h9.9M83.4 66.4h14.8v12.4M83.4 71.4h2.5M31.4 83.8h17.3M43.7 81.3h5M162.6 103.6h14.9M162.6 106h14.9M202.2 103.6h5M175 120.9h2.5M175 125.9h2.5M202.2 128.3h2.5"/>
<path d="M202.2 130.8h2.5"/>
</g>
<circle cx="48.7" cy="71.4" r=".51" fill="#009292"/>
<circle cx="48.7" cy="71.4" r=".51" fill="none" stroke="#009292" stroke-width=".13"/>
<path d="M123 61.5v34.6" fill="none" stroke="#009292" stroke-width=".17"/>
<circle cx="123" cy="81.3" r=".51" fill="#009292"/>
<circle cx="123" cy="81.3" r=".51" fill="none" stroke="#009292" stroke-width=".13"/>
<circle cx="123" cy="73.9" r=".51" fill="#009292"/>
<circle cx="123" cy="73.9" r=".51" fill="none" stroke="#009292" stroke-width=".13"/>
<path d="M152.7 106h2.5v22.3M165.1 123.4h12.4" fill="none" stroke="#009292" stroke-width=".17"/>
<circle cx="155.1" cy="123.4" r=".51" fill="#009292"/>
<circle cx="155.1" cy="123.4" r=".51" fill="none" stroke="#009292" stroke-width=".13"/>
<path d="M155.2 123.4h9.9v2.5" fill="none" stroke="#009292" stroke-width=".17"/>
<circle cx="165.1" cy="123.4" r=".51" fill="#009292"/>
<circle cx="165.1" cy="123.4" r=".51" fill="none" stroke="#009292" stroke-width=".13"/>
<path d="M165.1 101.1h12.4M135.3 135.8v9.9h-12.3" fill="none" stroke="#009292" stroke-width=".17"/>
<circle cx="127.9" cy="145.7" r=".51" fill="#009292"/>
<circle cx="127.9" cy="145.7" r=".51" fill="none" stroke="#009292" stroke-width=".13"/>
<g fill="none" stroke="#009292" stroke-width=".17">
<path d="M175 116h2.5M175 118.4h2.5M175 113.5h2.5M202.2 116h2.5M202.2 118.4h2.5M202.2 111h2.5M202.2 113.5h2.5M202.2 120.9h2.5M202.2 123.4h2.5M229.4 128.3h7.5M229.4 133.3h7.5M229.4 130.8h7.5"/>
<path d="M229.4 138.2h7.5M229.4 140.7h7.5"/>
</g>
<text font-size="7" fill="#0698d7" x="170.1" y="66.4">Firebeetle32-E</text>
<g font-size="3.6" fill="#f57c10">
<text x="22.3" y="20">1</text>
<text x="55.5" y="20">2</text>
<text x="88.8" y="20">3</text>
<text x="122.1" y="20">4</text>
<text x="155.4" y="20">5</text>
<text x="188.6" y="20">6</text>
<text x="221.9" y="20">7</text>
<text x="255.2" y="20">8</text>
<text x="3.6" y="39.3">A</text>
<text x="273.5" y="39.3">A</text>
<text x="3.6" y="74.3">B</text>
<text x="273.5" y="74.3">B</text>
<text x="3.5" y="109.2">C</text>
<text x="273.4" y="109.2">C</text>
<text x="3.5" y="144.1">D</text>
<text x="273.4" y="144.1">D</text>
<text x="3.6" y="179">E</text>
<text x="273.5" y="179">E</text>
<text x="22.3" y="198.3">1</text>
<text x="55.5" y="198.3">2</text>
<text x="88.8" y="198.3">3</text>
<text x="122.1" y="198.3">4</text>
<text x="155.4" y="198.3">5</text>
<text x="188.6" y="198.3">6</text>
<text x="221.9" y="198.3">7</text>
<text x="255.2" y="198.3">8</text>
</g>
<g font-size="2.8" fill="#757575">
<text x="63.5" y="63">U1</text>
<text x="56.1" y="87.7">TPL5000DGST</text>
</g>
<g font-size="2.4" fill="#757575">
<text x="88.3" y="44.2">WDT_SWITCH</text>
<text x="93.3" y="58.3">MSS-102568-14A-90-D</text>
<text x="137.8" y="54.1">RST</text>
<text x="123" y="61.5">PWR_OUT</text>
<text x="85.9" y="71.4">TCAL</text>
<text x="88.3" y="66.4">3V3@1</text>
<text x="26.4" y="73.9" transform="rotate(-90 26.4 73.9)">3V3@1</text>
<text x="136.8" y="76.5" transform="rotate(-90 136.8 76.5)">GND</text>
<text x="41.3" y="81.3">DONE</text>
<text x="136.8" y="83.9" transform="rotate(-90 136.8 83.9)">GND</text>
<text x="162.6" y="88.7">RST</text>
<text x="83.4" y="91.2">GND</text>
<text x="127.9" y="90.9">AP2171WG-7</text>
<text x="162.6" y="96.1">GND</text>
<text x="162.6" y="101.1">SCLK</text>
<text x="236.9" y="101.1">3V3@3</text>
<text x="118.3" y="103.8" transform="rotate(-90 118.3 103.8)">GND</text>
<text x="162.6" y="103.6">MOSI</text>
<text x="162.6" y="106">MISO</text>
<text x="207.2" y="103.6">GND@2</text>
<text x="226.1" y="107.5" transform="rotate(-90 226.1 107.5)">5K</text>
<text x="236" y="107.5" transform="rotate(-90 236 107.5)">5K</text>
<text x="172.5" y="113.5">D9</text>
<text x="204.7" y="111">A4</text>
<text x="204.7" y="113.5">A3</text>
<text x="239.4" y="111">SCL</text>
<text x="160.1" y="118.4">SD_PWR_EN</text>
<text x="172.5" y="116">CS</text>
<text x="204.7" y="116">SEL_1</text>
<text x="204.7" y="118.4">SEL_2</text>
<text x="239.4" y="116">SDA</text>
<text x="145.3" y="120.9">PWR_EN</text>
<text x="170.1" y="125.9">DONE</text>
<text x="172.5" y="120.9">DQ</text>
<text x="204.7" y="125.9">D12</text>
<text x="204.7" y="120.9">SEL_3</text>
<text x="204.7" y="123.4">D13</text>
<text x="233.2" y="125.2">JP1</text>
<text x="204.7" y="128.4">RX_2</text>
<text x="204.7" y="130.8">TX_2</text>
<text x="227" y="128.4">A4</text>
<text x="227" y="130.8">A3</text>
<text x="120.5" y="135.8">GND</text>
<text x="135.4" y="135.8">U.FL_SIG</text>
<text x="224.5" y="135.8">D12</text>
<text x="224.5" y="133.3">D13</text>
<text x="133.6" y="141.6" transform="rotate(-90 133.6 141.6)">UFL</text>
<text x="227" y="140.7">D6</text>
<text x="227" y="138.2">D9</text>
<text x="152.5" y="144.7">GND</text>
<text x="233.2" y="145.7">PINHD-1X6</text>
<text x="162.4" y="159.5">GND</text>
<text x="207.2" y="163">3V3@3</text>
<text x="244.3" y="163">SDA</text>
</g>
<text font-size="2.4" fill="#0698d7" x="38.8" y="64">Watchdog TPL5000</text>
<g font-size="2.1" fill="#757575">
<text x="89.3" y="51.2">1</text>
<text x="101.1" y="53.7">3</text>
<text x="101.1" y="48.8">2</text>
<text x="50.2" y="71">9</text>
<text x="71.8" y="67.2">VDD</text>
<text x="80.7" y="66.1">4</text>
<text x="80.7" y="71">7</text>
<text x="50.2" y="73.5">1</text>
<text x="50.2" y="76">2</text>
<text x="55.9" y="72.1">RST</text>
<text x="55.9" y="74.6">D0</text>
<text x="55.9" y="77.1">D1</text>
<text x="70" y="74.6">WAKE</text>
<text x="70.8" y="72.1">TCAL</text>
<text x="80.7" y="73.5">8</text>
<text x="49.1" y="83.4">10</text>
<text x="50.2" y="78.4">3</text>
<text x="50.2" y="80.9">6</text>
<text x="55.9" y="79.5">D2</text>
<text x="55.9" y="82">DONE</text>
<text x="55.9" y="84.5">PGOOD</text>
<text x="176" y="88.4">RST</text>
<text x="184.7" y="89.5">RSTN</text>
<text x="71.5" y="91.9">GND</text>
<text x="80.7" y="90.8">5</text>
<text x="121.3" y="95.8">OUT</text>
<text x="150" y="95.8">IN</text>
<text x="172.3" y="95.8">GND@1</text>
<text x="173.2" y="90.8">3V3@1</text>
<text x="177.2" y="93.3">NC</text>
<text x="184.7" y="91.9">3V3 BATT-</text>
<text x="184.7" y="94.4">NC BATT+</text>
<text x="199.6" y="90.8">BATT-</text>
<text x="199.6" y="93.3">BATT+</text>
<text x="121.1" y="100.8">GND</text>
<text x="130.2" y="96.9">OUT</text>
<text x="130.2" y="101.9">GND</text>
<text x="143.4" y="96.9">IN</text>
<text x="175.9" y="100.8">SCK</text>
<text x="177.3" y="98.3">EN</text>
<text x="184.7" y="96.9">GND</text>
<text x="184.7" y="99.4">EN</text>
<text x="184.7" y="101.9">SCK</text>
<text x="190.6" y="99.4">VCC</text>
<text x="191.3" y="101.9">3V3</text>
<text x="199.6" y="98.3">VCC</text>
<text x="199.6" y="100.8">3V3@3</text>
<text x="120.2" y="105.7">FLAG</text>
<text x="130.2" y="106.8">FLG</text>
<text x="142.6" y="106.8">EN</text>
<text x="150" y="105.7">EN</text>
<text x="174.8" y="103.2">MOSI</text>
<text x="174.8" y="105.7">MISO</text>
<text x="184.7" y="104.3">MOSI GND</text>
<text x="184.7" y="106.8">MISO SCL</text>
<text x="199.6" y="103.2">GND@2</text>
<text x="199.6" y="105.7">SCL@1</text>
<text x="172.6" y="110.7">SDA@2</text>
<text x="172.8" y="108.2">SCL@2</text>
<text x="177.5" y="113.1">D9</text>
<text x="184.7" y="109.3">SCL</text>
<text x="184.7" y="111.8">SDA</text>
<text x="190.7" y="109.3">SDA</text>
<text x="192.4" y="111.8">A4</text>
<text x="199.6" y="108.2">SDA@1</text>
<text x="199.6" y="110.7">A4</text>
<text x="199.6" y="113.1">A3</text>
<text x="177.5" y="115.6">D7</text>
<text x="177.5" y="118.1">D6</text>
<text x="184.7" y="114.2">D9</text>
<text x="184.7" y="116.7">D7</text>
<text x="184.7" y="119.2">D6</text>
<text x="192.4" y="114.2">A3</text>
<text x="192.4" y="116.7">A2</text>
<text x="192.4" y="119.2">A1</text>
<text x="199.6" y="115.6">A2</text>
<text x="199.6" y="118.1">A1</text>
<text x="177.5" y="120.6">D5</text>
<text x="177.5" y="123">D3</text>
<text x="177.5" y="125.5">D2</text>
<text x="184.7" y="121.7">D5</text>
<text x="184.7" y="124.1">D3</text>
<text x="191.2" y="124.1">D13</text>
<text x="192.4" y="121.6">A0</text>
<text x="199.6" y="120.6">A0</text>
<text x="199.6" y="123">D13</text>
<text x="199.6" y="125.5">D12</text>
<text x="177.3" y="130.5">RX</text>
<text x="177.5" y="128">TX</text>
<text x="184.7" y="126.6">D2</text>
<text x="184.7" y="129.1">TX</text>
<text x="184.7" y="131.6">RX</text>
<text x="191.2" y="126.6">D12</text>
<text x="191.2" y="131.5">D10</text>
<text x="191.4" y="129.1">D11</text>
<text x="199.6" y="128">D11</text>
<text x="199.6" y="130.5">D10</text>
<text x="236" y="128">1</text>
<text x="236" y="130.5">2</text>
<text x="236" y="132.9">3</text>
<text x="236" y="135.4">4</text>
<text x="236" y="137.9">5</text>
<text x="236" y="140.4">6</text>
</g>
<g font-size="1.2" fill="#bbb">
<text x="85" y="51.2">pas 0</text>
<text x="103.5" y="53.7">pas 0</text>
<text x="103.5" y="48.8">pas 0</text>
<text x="35.5" y="71">pas 1</text>
<text x="46.4" y="71">in 0</text>
<text x="49" y="71">pas 1</text>
<text x="83.7" y="66.1">pwr 0</text>
<text x="83.7" y="71">out 0</text>
<text x="46.4" y="73.5">in 0</text>
<text x="46.4" y="76">in 0</text>
<text x="83.7" y="73.5">out 0</text>
<text x="119.7" y="73.5">pas 1</text>
<text x="127.1" y="73.5">sup 0 pas 1</text>
<text x="46.4" y="78.4">in 0</text>
<text x="46.4" y="80.9">in 0</text>
<text x="46.4" y="83.4">in 0</text>
<text x="97.9" y="78.4" transform="rotate(-90 97.9 78.4)">pas 1</text>
<text x="119.7" y="80.9">pas 1</text>
<text x="127.1" y="80.9">sup 0 pas 1</text>
<text x="97.9" y="89.5" transform="rotate(-90 97.9 89.5)">pas 1</text>
<text x="175.2" y="88.4">io 0</text>
<text x="83.7" y="90.8">pwr 0</text>
<text x="120.7" y="95.8">io 0</text>
<text x="153" y="95.8">io 0</text>
<text x="174.2" y="90.8">sup 3</text>
<text x="174.2" y="95.8">pwr 3</text>
<text x="174.8" y="93.3">nc 3</text>
<text x="202.6" y="90.8">io 0</text>
<text x="202.6" y="93.3">io 0</text>
<text x="120.7" y="100.8">io 0 sup 0</text>
<text x="175.2" y="98.3">io 0</text>
<text x="175.2" y="100.8">io 0</text>
<text x="202.6" y="98.3">io 0</text>
<text x="202.6" y="100.8">sup 3</text>
<text x="221.7" y="100.8" transform="rotate(-90 221.7 100.8)">pas 1</text>
<text x="231.6" y="100.8" transform="rotate(-90 231.6 100.8)">pas 1</text>
<text x="120.7" y="105.7">io 0</text>
<text x="153" y="105.7">io 0</text>
<text x="175.2" y="103.2">io 0</text>
<text x="175.2" y="105.7">io 0</text>
<text x="202.6" y="103.2">io 0</text>
<text x="202.6" y="105.7">io 0</text>
<text x="175.2" y="108.2">io 0</text>
<text x="175.2" y="110.7">io 0</text>
<text x="175.2" y="113.1">io 0</text>
<text x="202.6" y="108.2">io 0</text>
<text x="202.6" y="110.7">io 0</text>
<text x="202.6" y="113.1">io 0</text>
<text x="175.2" y="115.6">io 0</text>
<text x="175.2" y="118.1">io 0</text>
<text x="202.6" y="115.6">io 0</text>
<text x="202.6" y="118.1">io 0</text>
<text x="221.7" y="114.3" transform="rotate(-90 221.7 114.3)">pas 1</text>
<text x="231.6" y="114.3" transform="rotate(-90 231.6 114.3)">pas 1</text>
<text x="164.7" y="125.5" transform="rotate(-90 164.7 125.5)">pas 1</text>
<text x="175.2" y="120.6">io 0</text>
<text x="175.2" y="123">io 0</text>
<text x="175.2" y="125.5">io 0</text>
<text x="202.6" y="120.6">io 0</text>
<text x="202.6" y="123">io 0</text>
<text x="202.6" y="125.5">io 0</text>
<text x="154.8" y="128" transform="rotate(-90 154.8 128)">pas 1</text>
<text x="175.2" y="128">io 0</text>
<text x="175.2" y="130.5">io 0</text>
<text x="202.6" y="128">io 0</text>
<text x="202.6" y="130.5">io 0</text>
<text x="233.6" y="128">pas 0</text>
<text x="233.6" y="130.5">pas 0</text>
<text x="113.3" y="137.9">io 0</text>
<text x="120.1" y="137.9" transform="rotate(-90 120.1 137.9)">io 0</text>
<text x="122.6" y="137.9" transform="rotate(-90 122.6 137.9)">io 0</text>
<text x="233.6" y="132.9">pas 0</text>
<text x="233.6" y="135.4">pas 0</text>
<text x="233.6" y="137.9">pas 0</text>
<text x="154.8" y="141.5" transform="rotate(-90 154.8 141.5)">pas 1 sup 0</text>
<text x="164.7" y="139" transform="rotate(-90 164.7 139)">pas 1 pas 0</text>
<text x="233.6" y="140.4">pas 0</text>
<text x="120.7" y="145.3">io 0</text>
<text x="127.6" y="147.9" transform="rotate(-90 127.6 147.9)">io 0</text>
<text x="164.7" y="146.5" transform="rotate(-90 164.7 146.5)">pas 0 pas 1</text>
<text x="164.7" y="156.4" transform="rotate(-90 164.7 156.4)">pas 1 sup 0</text>
<text x="211.3" y="162.6">pas 0</text>
<text x="218.8" y="162.6">pas 1 pas 0</text>
<text x="228.7" y="162.6">pas 1 pas 1</text>
<text x="242.2" y="162.6">pas 1</text>
</g>
</svg>
